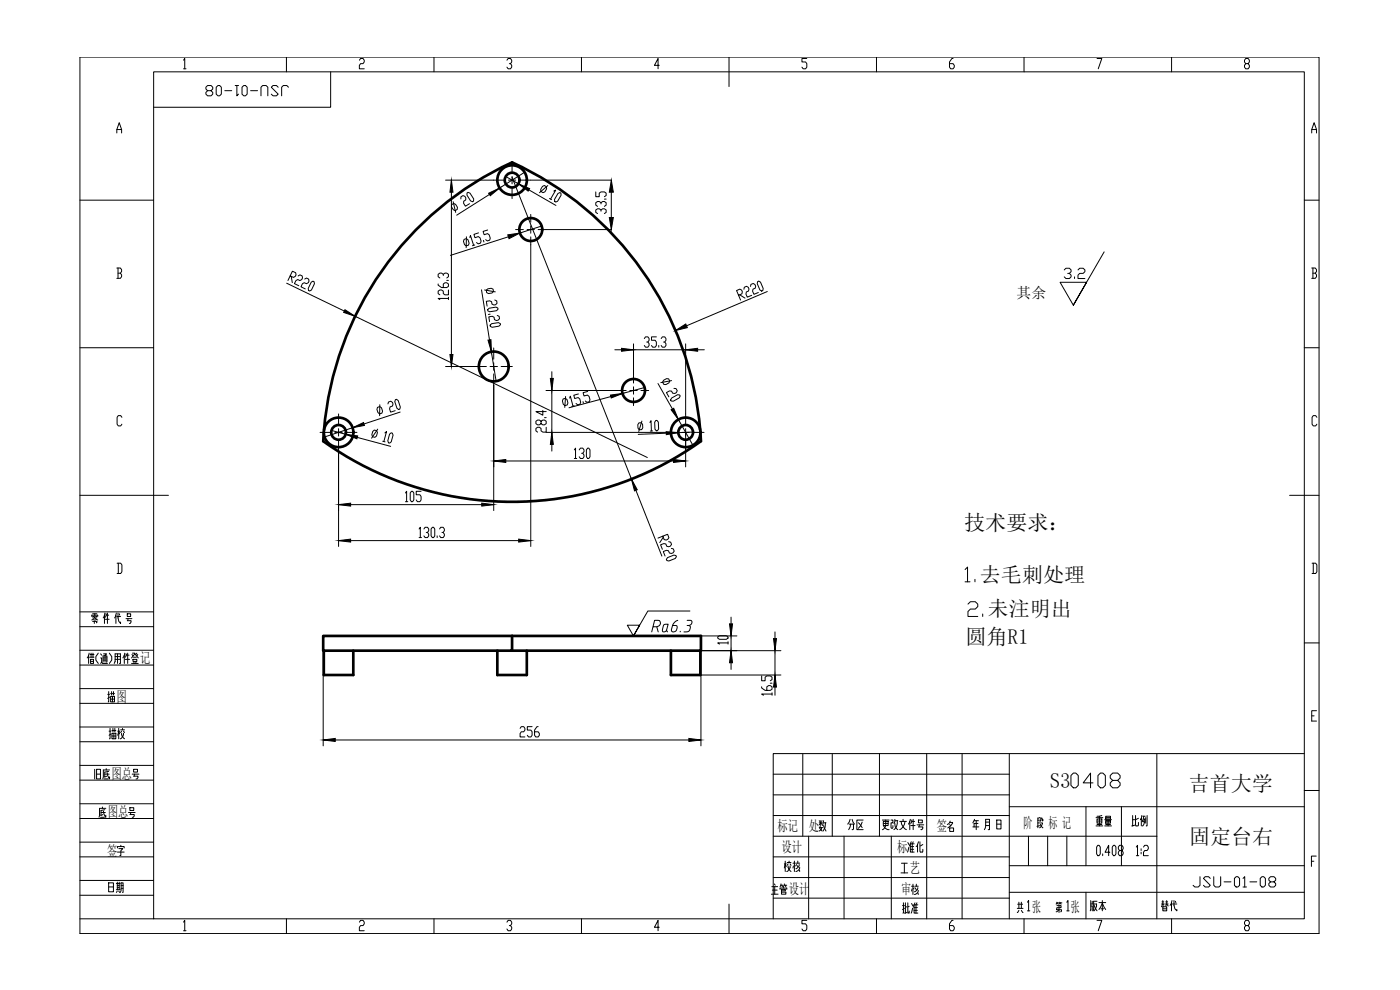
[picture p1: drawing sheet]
<svg xmlns="http://www.w3.org/2000/svg" width="420mm" height="297mm" viewBox="0 0 420 297" stroke-linecap="round" stroke-linejoin="round" font-family="sans-serif">
<!-- layer: 5 -->
<g fill="none" stroke="#000" stroke-width=".3">
<path d="M86 17.1v4.5M130.2 17.1v4.5M174.5 17.1v4.5M218.8 17.1v8.9M263 17.1v4.5M307.3 17.1v4.5M351.6 17.1v4.5M99.2 21.6v10.6h-53.1M24 60.1h22.1M391.4 60.1h4.5M24 104.3h22.1M391.4 104.3h4.5"/>
<path d="M24 148.6h26.6M387 148.6h8.9M391.4 192.9h4.5M391.4 226.1h-159.3v49.6M391.4 237.2h4.5M24 275.7h367.4v-254.1h-345.3v254.1M86 275.7v4.4M130.2 275.7v4.4M174.5 275.7v4.4M218.8 271.3v8.8M263 275.7v4.4M307.3 275.7v4.4"/>
<path d="M351.6 275.7v4.4"/>
</g>
<!-- layer: 9 -->
<path d="M24 17.1h371.9v263h-371.9z" fill="none" stroke="#000" stroke-width=".3"/>
<!-- layer: 10 -->
<g fill="none" stroke="#000" stroke-width=".3">
<path d="M55.1 18.1l.3-.5v3M107.9 18.1l.3-.5h.8l.3 .5v.5l-.3 .5h-.8l-.3 .5v1h1.4M152.1 18.1l.4-.5h.7l.4 .5v.5l-.4 .5h-.3M153.2 19.1l.4 .5v.5l-.4 .5h-.7l-.4-.5M197.9 19.6h-1.5l1.1-2v3M242.1 17.6h-1.4v1h1.1l.3 .5v1l-.3 .5h-.8l-.3-.5M286 17.6h-.3l-.7 1v1.5l.3 .5h.7l.4-.5v-.5l-.4-.5h-1M329.2 17.6h1.5l-1.1 3M373.9 19.1l-.4-.5v-.5l.4-.5h.7l.4 .5v.5l-.4 .5h-.7l-.4 .5v.5l.4 .5h.7l.4-.5v-.5l-.4-.5M35.1 39.9v-1l.7-2.1 .7 2.1v1M35.1 38.9h1.4M55.1 20.6h.7"/>
<path d="M393.7 39.9v-1l.7-2.1 .7 2.1v1M393.7 38.9h1.4M133.7 54h17.8M135.5 54v56M138.3 59.7v-.6l.6-.4 .6 .2 .3 .5v.6l-.6 .4-.1 .6 .6 .9 1.2-.8M140.2 57.9l.3-.2 .6 .3 1.1 1.7-.1 .6-.3 .2-.6-.2-1.1-1.8zM151.8 52.9l15 8.7M153.7 53.2l44.9 113.6M153.7 52.9v1.1h-1.1M153.7 48.5v3.3M153.7 56.3v3.3M154.8 54h-1.1v1.2"/>
<path d="M155.9 54h27.6M157.4 51.7l-20.3 12.9M162.8 55.9l.6-.2 .6 .3v.6l-.5 1-.5 .2-.7-.3v-.7zM164.4 55.7l-2.5 2.1M164.9 59.5l.6 .4M166.2 57.3l.6-.2-1.6 2.6M167.5 58l.5-.2 .3 .2 .1 .6-1 1.8-.6 .2-.3-.1-.1-.7zM178.8 57.6v1.4h1v-1.1l.6-.3h1l.5 .3v.8l-.5 .3M181.4 59.7h.5M183.5 57.7v7.6M135.5 61.4l.6-.3 .6 .2 .6 .9-.1 .6-.6 .4-.6-.3-.5-.8zM136 60.5l.7 3.2"/>
<path d="M139.3 71.8l.7-.2 .5 .4 .3 1-.2 .6-.7 .2-.5-.4-.3-1zM140 71l-.1 3.3M141 71.3l.2-.6 .9 2.9M142.5 73.5l-.7 .2M143.6 69.9l-1.4 .4 .3 1 1.1-.3 .5 .4 .3 .9-.2 .6-.7 .3-.5-.4M145.1 72.1l.1 .5M146.4 69l-1.4 .4 .3 1 1-.3 .5 .4 .3 1-.2 .6-.6 .2-.5-.4M152.6 71l-17.4 5.6M154.7 68.9h2.4M159.3 67.8v1.1h-1.1M159.3 64.3v2.4M159.3 71.1v92.9"/>
<path d="M160.4 68.9h-1.1v1.1M161.5 68.9h22M162.5 67.8l-6.5 2.1M180.4 63.4v-.4l-.6-.4h-.5l-.5 .4v.7l.5 .4M180.4 63l.5-.4h.5l.5 .4v.7l-.5 .4M180.4 61.2v-.4l-.6-.3h-.5l-.5 .3v.7l.5 .4M180.4 60.8l.5-.3h.5l.5 .3v.7l-.5 .4M35.1 80.4h1l.4 .5v.6l-.4 .5M35.4 82h.7l.4 .5v.5l-.4 .5h-1M35.4 80.4v3.1M86 85l108.3 52.3M87.1 82.8l1 .4 .5-.3 .2-.4-.1-.7-.9-.4-1.4 2.8"/>
<path d="M87.4 82.9l.3 1.9M89.5 82.8l.5-.3 .7 .3 .1 .6-.2 .5-.6 .3-.6-.3-.6 .3-.4 .9 1.3 .6M91.4 83.7l.6-.3 .6 .3 .1 .7-.2 .4-.5 .3-.7-.3-.5 .3-.5 .9 1.3 .7M93.4 84.7l.5-.3 .4 .1 .1 .6-.9 1.9-.6 .3-.3-.1-.1-.7zM131.5 85.2v.4l1 .7h1.6l.5-.4v-.7l-.5-.4h-.6l-.5 .4v1.1M133 82.7v-.4l-.5-.4h-.5l-.5 .4v.7l.5 .4M133 82.3l.5-.4h.6l.5 .4v.7l-.5 .4M134.1 84.1h.5M134.6 89.5h-3.1l.5 .4M134.6 87v1.5h-1.1l-.5-.4v-.7l-.5-.4h-.5l-.5 .4v.7l.5 .4M134.6 89.2v.7M144.5 87l4.4 27.4"/>
<path d="M145.4 87l3.2 .6M146 87.1l.4-.4 1-.2 .6 .3 .1 .7-.5 .4-1 .2-.5-.3zM146.4 92.9l.4-.4 2-.4 .6 .3 .1 .4-.5 .4-2 .3-.6-.2zM147.1 97.6l.4-.5 2.1-.3 .5 .3 .1 .3-.5 .5-2 .3-.6-.3zM147.1 94.3h-.5M148.5 90l.6 .3 .1 .7-.5 .4-.5 .1-.6-.3-.1-.7-.5-.2-1 .1 .2 1.4M149.2 94.6l.6 .3 .1 .7-.4 .5-.5 .1-.6-.3-.1-.7-.6-.3-1 .2 .2 1.4M221.7 88.6l1-.4 .1-.6-.2-.5-.6-.4-.9 .5 1.2 2.8M222 88.4l1.6 1.1M223.3 86.8l.1-.6 .7-.3 .5 .3 .2 .5-.2 .6-.6 .3-.1 .6 .4 1 1.3-.6M225.2 85.9l.2-.6 .6-.2 .6 .3 .2 .5-.1 .6-.7 .2-.1 .7 .4 .9 1.3-.5M227.4 84.5l.3-.2 .5 .4 .9 1.9-.2 .6-.3 .1-.5-.3-.8-1.9z"/>
<path d="M230.3 87.5l-24.3 10.3M393.7 80.4h1l.4 .5v.6l-.4 .5M394 82h.7l.4 .5v.5l-.4 .5h-1M394 80.4v3.1M118.7 119.9l.3-.1 .5 .4 .6 2-.1 .6-.4 .1-.5-.4-.6-2zM133.7 110h12.3M148.2 108.9v1.1h-1.1M148.2 104.4v3.4M148.2 112.2v41M149.3 110h-1.1v1.1M150.4 110h3.4M163.9 117.2h24"/>
<path d="M165.6 111.5v23.8M169 119.7l.7-.2 .5 .4 .2 1-.2 .6-.7 .2-.5-.4-.2-1zM169.7 119l-.2 3.2M170.9 119.5l.3-.6 .8 2.9M173.6 118.2l-1.4 .4 .3 1 1-.3 .5 .4 .3 1-.2 .6-.7 .2-.5-.4M176.4 117.4l-1.4 .4 .3 1 1-.3 .5 .4 .3 1-.2 .6-.7 .2-.5-.4M184.5 105h26.9M190.1 116.1v1.1h-1.1M190.1 103.2v11.7M190.1 119.4v2.3M191.2 117.2h-1.1v1.1M192.3 117.2h2.4"/>
<path d="M193.4 101.6l.3-.5h.7l.4 .5v.5l-.4 .5h-.3M193.4 116.3l-22.6 6.1M194.4 102.6l.4 .5v.6l-.4 .5h-.7l-.3-.5M197 101.1h-1.5v1h1.1l.4 .5v1.1l-.4 .5h-.7l-.4-.5M197.5 115.1l10.4 18.5M197.7 103.7v.5M198.4 101.6l.4-.5h.7l.4 .5v.5l-.4 .5h-.4M199.1 114.1l.9-.5 .7 .1 .3 .6-.2 .6-1 .5-.6-.1-.3-.6zM199.5 102.6l.4 .5v.6l-.4 .5h-.7l-.4-.5M201.5 119.5l1.8-1.1 .6 .1 .2 .3-.2 .6-1.8 1-.7-.1-.1-.3zM201.6 114.2l-3.3 .6M202.3 116.5l.6 .1 .3 .6-.2 .6-.5 .3-.6-.1-.4-.6-.6-.1-.9 .5 .7 1.3"/>
<path d="M205.8 103.2v24.3M36.6 125.2l-.4-.5h-.7l-.4 .5v2.1l.4 .5h.7l.4-.5M96.1 129.7h3.3M99.5 129.1l17.7 4.8M101.6 128.6v1.1h-1.1M101.6 124.2v3.3M101.6 131.9v32.1M102.7 129.7h-1.1v1.1M103.8 129.7h3.3M111.9 129.4l.4-.4 .7 .2 .3 .6-.3 1-.5 .4-.7-.2-.2-.6zM113.3 122.2l.7-.2 .5 .4 .3 1-.2 .6-.7 .2-.5-.4-.3-1zM113.4 128.8l-1.9 2.7"/>
<path d="M114 121.4l-.1 3.3M114.9 132.4l.7 .2M115.5 129.9l.5-.4-.8 3M116.4 121.2l.2-.6 .7-.2 .5 .4 .1 .4-.1 .6-.7 .3-.2 .6 .3 1 1.4-.5M116.9 130.3l.5-.4h.3l.3 .6-.6 2.1-.4 .4-.4-.2-.2-.5zM120.1 123.6l-22.7 7.5M148.2 138.3h57.6M162.4 126.4l.5-.4h.5l.5 .4v.7l-.5 .4h-.5l-.5-.4v-.7l-.5-.4h-.6l-.5 .4v.7l.5 .4h.6l.5-.4M162.9 123.1v1.5l-2.1-1.1h3.1M163.4 125.3h.5M163.9 129.7h39.6M163.9 128.2v1.5h-1l-.5-.4v-.7l-.5-.4h-.6l-.5 .4v.7l.5 .4"/>
<path d="M172.3 121.8l-.7 .1M175 120.5l.1 .5M191.8 126.9l.7-.1 .4 .5v1.1l-.3 .5h-.8l-.3-.5-.1-1zM192.6 126.3l-.9 3.2M195 126.8l.4-.6 .1 3.1M195.9 129.3h-.8M196.8 126.2l.4-.1 .4 .5 .1 2.1-.4 .5-.3 .1-.4-.5-.1-2.1zM205.8 128.6v1.1h-1.2M205.8 129.7v10.4M206.9 129.7h-1.1v1.1M208 129.6l-16.5 .7M208 129.7h3.3"/>
<path d="M395.2 125.2l-.3-.5h-.8l-.3 .5v2.1l.3 .5h.8l.3-.5M101.6 151.4h46.6M121.7 147.9l.3-.5v3.1M121.7 150.5h.7M123.5 147.4h.3l.4 .5v2.1l-.4 .5h-.3l-.4-.5v-2.1zM125.8 158.7l.3-.5v3.1M126.4 147.4h-1.5v1h1.1l.4 .6v1l-.4 .5h-.7l-.4-.5M127.2 158.7l.4-.5h.7l.4 .5v.5l-.4 .6h-.4M128.3 159.8l.4 .5v.5l-.4 .5h-.7l-.4-.5M129.8 158.2h.3l.4 .5v2.1l-.4 .5h-.3l-.4-.5v-2.1zM131.9 158.7l.4-.5h.7l.4 .5v.5l-.4 .6h-.4M133 159.8l.4 .5v.5l-.4 .5h-.7l-.4-.5"/>
<path d="M35.1 169h1.1l.4 .5v2.1l-.4 .5h-1.1M35.5 169v3.1M101.6 162.2h57.7M125.8 161.3h.7M131.2 160.8v.5M198.9 160.9l.4 1 .6 .1 .5-.2 .4-.5-.5-1-2.8 1.1M199 161.2l-1 1.6M200.3 167.3l2-.8 .6 .2 .1 .3-.3 .6-2 .7-.6-.1-.1-.4zM200.7 162.5l.6 .2 .2 .6-.3 .6-.5 .1-.6-.1-.3-.7-.6-.1-.9 .4 .5 1.3M201.5 164.5l.6 .2 .2 .7-.3 .5-.5 .2-.6-.2-.3-.6-.6-.2-.9 .4 .5 1.3M393.8 169h1.1l.3 .5v2.1l-.3 .5h-1.1M394.1 169v3.1"/>
<path d="M24 199.5h22.1M24 195.1h22.1M24 188h22.1M24 183.6h22.1M26.6 196.6v2.5M26.7 196l-.5 1.4M26.9 197.2h1.3M27 196.4h1.2M27.2 197.8h.9v1.3h-.9zM27.2 198.4h.9M27.3 196v1.2M27.5 186l.6-.2 .3-.6 .4 .6 .5 .2"/>
<path d="M27.5 185v-.4h1.8v.4M27.8 186.4h1.3l-.2 .4M27.8 185.4h.3M27.8 185h.4M27.8 184.2h1.3M27.9 196v1.2M28.2 186h.5M28.3 186.4v.7M28.4 184.2v1M28.7 185h.4M28.8 185.4h.3M29.5 196l-.7 1v1l.7 1.1"/>
<path d="M30.2 197.4h.3v1.3l-.3 .4M30.2 196.2l.3 .4M30.5 198.7l.3 .4h1.4M30.9 198.7v-1.9h1.2l-.2 1.9M30.9 197.4h1.2M30.9 198h1.2M31.1 196.2h.8l-.4 .6v1.9M31.4 184.6v2.5M31.4 196.6l.1 .2M31.5 183.9l-.5 1.5M31.6 185.8h1.2M31.9 184.6l-.3 .6"/>
<path d="M31.9 184.2v.4h.7M32.2 183.9v3.2M32.8 196l.7 1v1l-.7 1.1M34.3 199.1l.3-.7v-2.2h1.5v2.9h-.2M34.6 197.8h1.5M34.6 197h1.5M34.8 184.6v2.5M34.9 183.9l-.5 1.5M35 185h1.2M35.3 196.2v2.9M35.4 183.9l.3 2.5 .5 .7v-.5M35.8 184.2l.1 .4"/>
<path d="M37.3 196.6v2.5M37.5 196l-.6 1.4M37.6 197.8h1.3M37.8 185.6h1.8M37.9 196.6l-.3 .6M37.9 196.2v.4h.8M38.2 184.2h1v.8h-1zM38.2 186.2h1.1l-.2 .9h-.3M38.3 196v3.1M38.4 185.6l-.1 .6M39.5 199.1h2M39.6 196.4l.3 .4"/>
<path d="M39.8 196h.7v.2l-1 1.2M39.9 197.8h1.2v.6h-1.2zM40.1 197.2h.8M40.2 198.4v.7M40.5 196.2l1 1.2M40.8 198.4v.7M41.1 196l-.3 .4M41.3 196.4l-.2 .4M97 195.2v28.6M210.2 195.2h24.2M210.4 195.2v28.6M210.4 190.8h10.8"/>
<path d="M215.4 191.1l.5-.4h2.1l.5 .4v.4l-.5 .3h-2.1l-.5-.3zM218.5 192.9h-3.1l.5 .4M218.5 192.5v.8M219.4 185.2v15.7M232.6 189.6v19M24 211h22.1M24 206.6h22.1M24 218.1h22.1M210.2 202.5h24.2M228.6 206.1v.3l1 .7h1.6l.5-.3v-.7l-.5-.4h-.5l-.6 .4v1M228.6 202.8v1.5h1v-1.1l.5-.4h1.1l.5 .4v.7l-.5 .4M231.2 205h.5"/>
<path d="M231.7 208.2h-3.1l.5 .4M231.7 207.9v.7M393.7 214.8h.7M395.1 213.2h-1.4v3.2h1.4M24 222.6h22.1M24 234.1h22.1M24 229.6h22.1M97 222h113.4M232.1 232.3h70.8M232.1 238.5h70.8M240.9 226.1v24.8M249.8 226.1v24.8"/>
<path d="M263.9 226.1v24.8M278.1 226.1v49.6M288.7 226.1v49.6M302.9 226.1v49.6M347.2 226.1v49.6M24 245.6h22.1M24 241.2h22.1M24 257.1h22.1M24 252.7h22.1M35.2 254.4v-.4h2.1v.4M35.2 255.7h2.1M35.7 254.6h1.1l-.5 .7v1.4h-.3"/>
<path d="M36.3 253.6v.4M232.1 257.1h70.8M232.1 244.7h70.8M232.1 250.9h115.1M242.7 250.9v24.8M245.9 246.9h.8M245.9 248.3h1M245.9 246.2l.1 .3M246.2 247.9l-.2 .6 .7 .9M246.3 246.2v1.5M246.6 247.3l-.3-.4-.4 .6M246.6 248.3l-.1 .6-.6 .5"/>
<path d="M246.7 246.2l-.1 .3M247.2 247.7l.7 1.7M247.2 246.9h.7M247.2 246.2l-.3 1.5M247.7 246.9l-.1 1.4-.6 1.1M253.3 250.9v24.8M267.5 250.9v24.8M285 246.8h.9v.2l-.6 .8-.9 .6M285 248.4h1.2v1.1h-1.2zM285 247.4l.3 .4M285.2 246.3l-.5 .9-.4 .2M292 248.1h1.8"/>
<path d="M292.3 246.2h1.3M292.5 245.8l-.5 1.1M293 246.2v2.7M293.5 247.1h-1.2v1M295.4 248.9l.4-1v-2.1h1.2v3.1h-.4M295.8 246.7h1.2M295.8 247.7h1.2M299.1 246h1.3v2.7h-1.3zM299.1 247.3h1.3M302.9 242h88.5M302.9 259.7h88.5M311.5 246.1h.5"/>
<path d="M311.5 246.9h.5M312 247.7l-.8 .2M312.1 245.3l-.6 .2v2.9M312.2 246.9h.7v.2l-.4 .8-.5 .5M312.2 247.3l.8 1.1M313 245.9v.4h-.3v-.8h-.3l-.3 1M325.9 242v17.7M329.5 253.6h.3l.4 .6v2l-.4 .5h-.3l-.4-.5v-2zM330.9 256.2v.5M333.1 255.7h-1.5l1.1-2.1v3.1M334.2 253.6h.3l.4 .6v2l-.4 .5h-.3l-.4-.5v-2zM336 255.2l-.4-.5v-.5l.4-.6h.7l.4 .6v.5l-.4 .5h-.7l-.4 .5v.5l.4 .5h.7l.4-.5v-.5l-.4-.5"/>
<path d="M336.6 242v17.7M341 254.2l.4-.6v3.1M341 256.7h.7M342.5 254.7v.5M342.5 255.7v.5M343.2 254.2l.3-.6h.8l.3 .6v.5l-.3 .5h-.8l-.3 .5v1h1.4M393.6 258.4h.7M395 256.9h-1.4v3.1M24 264.2h22.1M24 268.6h22.1M55.1 276.7l.3-.6v3.2M55.1 279.3h.7"/>
<path d="M107.9 276.7l.3-.6h.8l.3 .6v.5l-.3 .5h-.8l-.3 .5v1.1h1.4M152.1 276.7l.4-.6h.7l.4 .6v.5l-.4 .5h-.3M153.2 277.7l.4 .5v.5l-.4 .6h-.7l-.4-.6M197.9 278.2h-1.5l1.1-2.1v3.2M231.5 268.3h2M231.6 266h1.8M231.8 267.1h1.4M232.1 263.3h70.8M232.1 269.5h70.8M232.4 265.2l.2 .4M232.5 266v2.3M234.1 266.9v-.4h2v.4"/>
<path d="M234.4 265.2l-.3 .8M234.4 265.6h.6M234.5 267.3h1.2v-.4h-1.2v1.4h1.3v-.6h-1.3M234.7 265.6l.1 .4M235.1 266.2v.3M235.4 265.2l-.3 .8M235.4 265.6h.7M235.7 265.6l.1 .4M242.1 276.1h-1.4v1.1h1.1l.3 .5v1l-.3 .6h-.8l-.3-.6M273.6 265.9h.7M273.7 266.7l-.1 .7M274 265.3v3.1"/>
<path d="M274.1 266.5l.2 .2M274.6 266.3l.4 .6M274.6 265.9h1M275 265.3v.6M275.4 266.3a1.21 1.21 0 0 1-1 1.3M275.6 267.2a1.14 1.14 0 0 1-1.2 1.2M286 276.1h-.3l-.7 1.1v1.5l.3 .6h.7l.4-.6v-.5l-.4-.5h-1M302.9 267.7h88.5M329.2 276.1h1.5l-1.1 3.2M373.9 277.7l-.4-.5v-.5l.4-.6h.7l.4 .6v.5l-.4 .5h-.7l-.4 .5v.5l.4 .6h.7l.4-.6v-.5l-.4-.5"/>
</g>
<!-- layer: SLD-0 -->
<path d="M308.7 250.9v8.8M314.4 250.9v8.8M320.2 250.9v8.8" fill="none" stroke="#000" stroke-width=".3"/>
<!-- layer: 0 -->
<g fill="none" stroke="#000" stroke-width=".8">
<path d="M97.2 129.7l-.2 2.7a97.4 97.4 0 0 0 113.4 0l-.2-2.7M97.2 129a97.4 97.4 0 0 1 56.5-80.3 97.4 97.4 0 0 1 56.4 80.3M97.2 195.2v7.3h8.8v-7.3M149.3 195.2v7.3h8.8v-7.3M153.7 190.8v4.4h-56.5M153.7 190.8h-56.7v4.4h.2M153.7 190.8h56.7v4.4h-.2M153.7 195.2h56.5M201.3 195.2v7.3h8.9v-7.3"/>
<circle cx="153.7" cy="54" r="4.4"/>
<circle cx="153.7" cy="54" r="2.21"/>
<circle cx="159.3" cy="68.9" r="3.4"/>
<circle cx="148.2" cy="110" r="4.5"/>
<circle cx="190.1" cy="117.2" r="3.4"/>
<circle cx="101.6" cy="129.7" r="4.4"/>
<circle cx="101.6" cy="129.7" r="2.21"/>
<circle cx="205.8" cy="129.7" r="4.4"/>
<circle cx="205.8" cy="129.7" r="2.21"/>
</g>
<!-- layer: 10 -->
<g fill="#000" stroke="#000" stroke-width=".3">
<path d="M135.5 54l.4 3.7h-.9zM146.6 58l3.3-1.6-2.8 2.3zM155.6 55.2l3.3 1.4-.4 .7zM183.5 54l.6 3.7h-1.2zM152.4 70.5l3.6-.6-3.2 1.7zM182.9 65.3h1.2l-.6 3.6zM103.5 92.9l3.1 2-3.5-1.2zM202.7 99.2l3.1-2 .5 1.1zM135 106.4h.9l-.4 3.6zM146.5 102.1l.8-.2 .2 3.7zM165.2 113.5h.9l-.5 3.7zM183.2 118.5l3.6-.4-3.4 1.3z"/>
<path d="M186.5 104.5l3.6 .5-3.6 .4zM205.8 105l3.6-.5v.9zM103.7 130.3l3.6 .5-.2 .9zM105.8 128.3l3.3-1.5 .3 .8zM148.2 138.3l3.6-.4v.9zM165.6 129.7l.5 3.6h-.9zM199.9 129.5l3.6 .3-3.5 .6zM201.4 122.9l.8-.4 1.4 3.4zM202.1 137.9l3.7 .4-3.7 .5zM101.6 151.4l3.6-.4v.9zM144.6 151l3.6 .4-3.6 .5zM189.5 143.7l1.7 3.2-.8 .4z"/>
<path d="M101.6 162.2l3.6-.4v.9zM155.7 161.8l3.6 .4-3.6 .5zM219.4 195.2l.4 3.6h-.9zM218.9 187.2h.9l-.4 3.6zM232.1 191.6h.9l-.4 3.6zM232.6 202.5l.4 3.6h-.9zM97 222l3.6-.4v.9zM206.7 221.6l3.7 .4-3.7 .5z"/>
</g>
<!-- layer: 0 -->
<path d="M289.6 170.9l.8-.8v4.5M289.6 174.6h1.5M292.6 173.8v.8M290.5 181.3l.7-.8h1.5l.7 .8v.7l-.7 .7h-1.5l-.7 .8v1.5h2.9M294.9 184.2v.8" fill="none" stroke="#000" stroke-width=".3"/>
<path d="M331.4 75.6l-9.3 16 4-6.9h-8l4 6.9M207.1 183.3h-12.7l-4.3 7.5 1.9-3.2h-3.7l1.8 3.2" fill="none" stroke="#000" stroke-width=".3"/>
<text font-size="8.4" x="320.3" y="237.8">0408</text>
<text font-size="7.1" x="194.4" y="190.9">Ra6.3</text>
<g font-size="6.6">
<text x="60.7" y="30">JSU-01-08</text>
<text x="31.4" y="223">描校</text>
<text x="27.2" y="234.9">旧底图总号号</text>
<text x="28.6" y="246.6">底图总号号</text>
<text x="253.3" y="250.1">分区</text>
<text x="263.5" y="250.1">更改文件号</text>
<text x="327.7" y="249.1">重量</text>
<text x="338.3" y="249.1">比例</text>
<text x="270.9" y="256.8">准化</text>
<text x="234.2" y="262.8">校核</text>
<text x="31.4" y="269.2">日期</text>
<text x="356.7" y="267.4">JSU-01-08</text>
<text x="269.5" y="275.2">批准</text>
<text x="326" y="274.5">版本</text>
<text x="347.5" y="274.5">替代</text>
</g>
<g font-size="6.3">
<text x="289.4" y="159.1">技术要求：</text>
<text x="294.1" y="174.6">去毛刺处理</text>
<text x="296.4" y="185">未注明出</text>
<text x="289.7" y="193.1">圆角R1</text>
<text x="315.1" y="236.4">S3</text>
<text x="356.7" y="237.4">吉首大学</text>
<text x="356.8" y="253.2">固定台右</text>
</g>
<g font-size="6.2">
<text x="318.2" y="84.7">3.2</text>
<text x="171.1" y="138.6">130</text>
<text x="154.9" y="222.2">256</text>
</g>
<g font-size="5.3">
<text x="35.3" y="211.7" transform="rotate(-90 35.3 211.7)">描图</text>
<text x="273.4" y="263.2" transform="rotate(-90 273.4 263.2)">工艺</text>
</g>
<g font-size="4.9">
<text x="308" y="275.2" transform="rotate(-90 308 275.2)">共 张</text>
<text x="319.6" y="275.2" transform="rotate(-90 319.6 275.2)">第 张</text>
</g>
<g font-size="4.4">
<text x="305.1" y="89.5">其余</text>
<text x="42.1" y="199.1">记</text>
<text x="34.9" y="210.6">图</text>
<text x="33.5" y="233.7">图总</text>
<text x="32.3" y="245.2">图总</text>
<text x="233.3" y="249.5">标记</text>
<text x="242.8" y="249.4">处</text>
<text x="281.2" y="249.5">签</text>
<text x="307.1" y="248.4">阶</text>
<text x="314.6" y="248.4">标 记</text>
<text x="32.1" y="256.7">签</text>
<text x="234.6" y="255.6">设计</text>
<text x="269.2" y="255.7">标</text>
<text x="273" y="261.9">艺</text>
<text x="236.7" y="268.3">设计</text>
<text x="270.5" y="268.4">审</text>
<text x="309.8" y="273.8">张</text>
<text x="321.4" y="273.8">张</text>
</g>
</svg>
